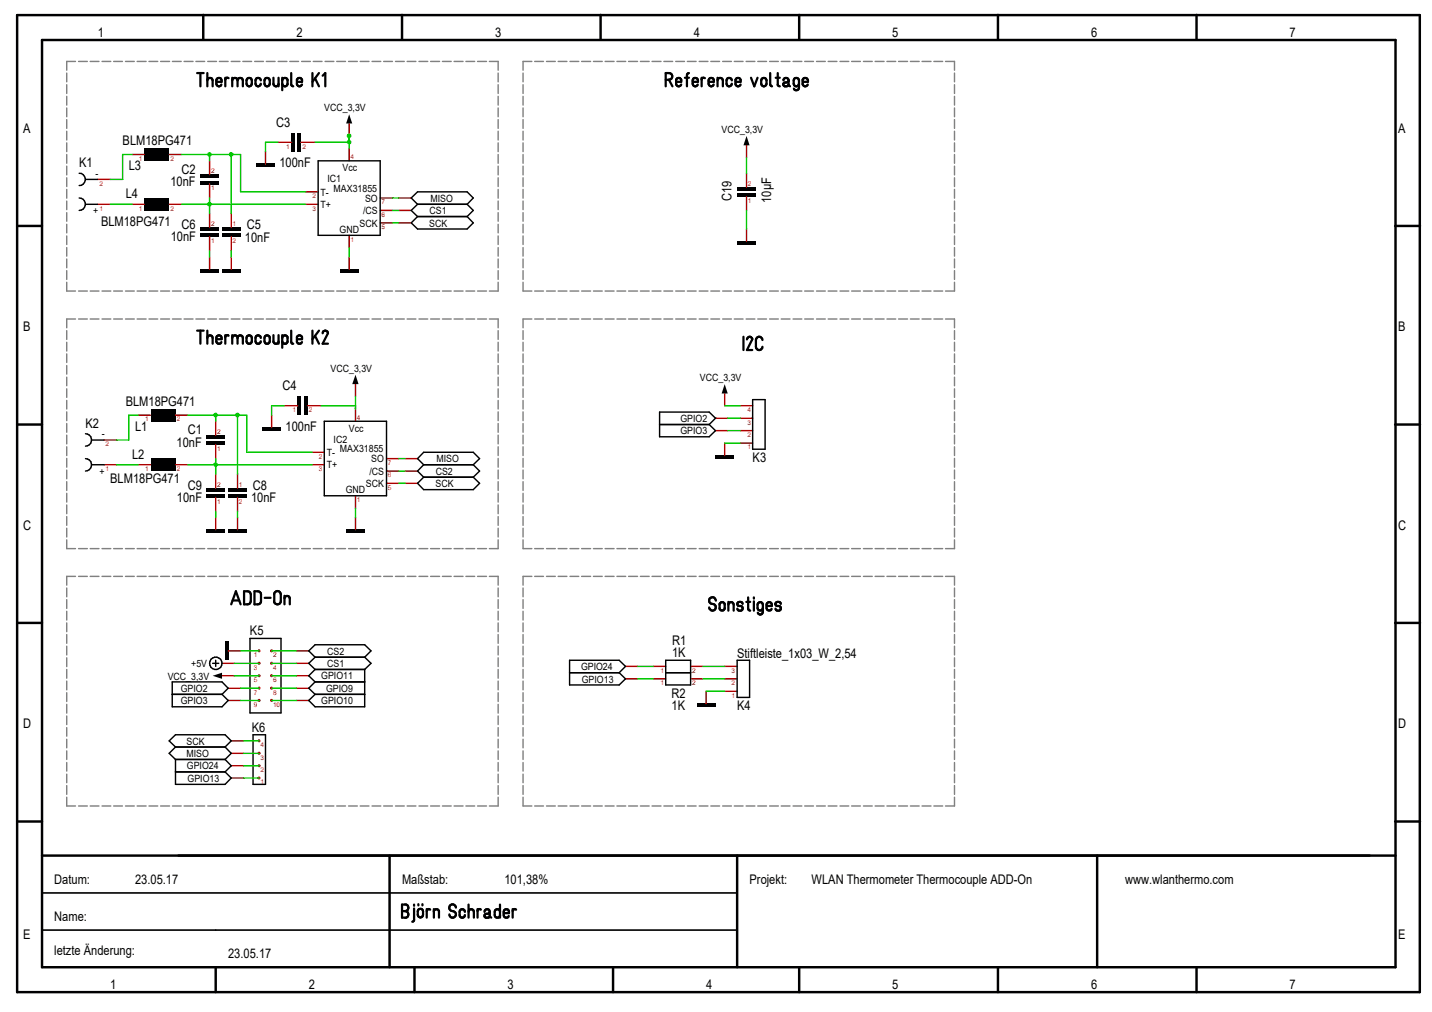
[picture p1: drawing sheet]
<svg xmlns="http://www.w3.org/2000/svg" width="297mm" height="210mm" viewBox="0 0 297 210" stroke-linecap="round" stroke-linejoin="round" font-family="sans-serif">
<g fill="none" stroke="#000001" stroke-width=".47">
<path d="M40.9 15.2h1.3M41.6 15.2v2.7M43 16.7a.55 .55 0 0 1 .6-.5 .55 .55 0 0 1 .5 .5v1.2M43 15.2v2.7M44.9 17h1.1a.58 .58 0 0 0-.4-.8 .58 .58 0 0 0-.7 .5v.7a.54 .54 0 0 0 .4 .5 .54 .54 0 0 0 .6-.4M46.7 16.1v1.8M47.4 16.2l-.4-.1-.3 .3M48.2 16.7a.57 .57 0 0 1 .5-.5 .57 .57 0 0 1 .6 .3v1.4M48.2 16.1v1.8M49.3 16.7a.55 .55 0 0 1 .5-.5 .55 .55 0 0 1 .6 .5v1.2M51.3 16.3l.3-.1 .5 .1 .1 1.1a.55 .55 0 0 1-.5 .5 .55 .55 0 0 1-.6-.5zM54.1 16.7a.55 .55 0 0 0-.6-.5 .55 .55 0 0 0-.5 .5v.7a.55 .55 0 0 0 .5 .5 .55 .55 0 0 0 .6-.5"/>
<path d="M55 16.3l.3-.1 .5 .1 .2 1.1a.55 .55 0 0 1-.6 .5 .55 .55 0 0 1-.5-.5zM56.7 16.1v1.4l.2 .2 .5 .2 .4-.4M57.8 16.1v1.8M58.5 16.7a.57 .57 0 0 1 .5-.5 .57 .57 0 0 1 .6 .3v1a.56 .56 0 0 1-.6 .4 .56 .56 0 0 1-.5-.5M58.5 16.1v2.6M60.4 15.2v2.3l.1 .3 .3 .1M61.6 17h1v-.5l-.2-.3h-.6l-.2 .3v1l.4 .4 .4-.1 .2-.3M64.8 15.2v2.7M65.4 16.3l.8 1.6M66.2 15.2l-1.4 1.8M66.9 15.7l.6-.5v2.7M138.1 16.6h.7l.7 1.3"/>
<path d="M138.8 16.5a.68 .68 0 0 0 .7-.7 .68 .68 0 0 0-.7-.6h-.7v2.7M140.2 17h1.1v-.5l-.2-.3h-.6l-.3 .3v1l.5 .4 .4-.1 .2-.3M142.1 16.1h.8M142.9 15.2l-.3 .1-.1 .3v2.3M143.7 17h1.1a.58 .58 0 0 0-.4-.8 .58 .58 0 0 0-.7 .5v.7a.54 .54 0 0 0 .4 .5 .54 .54 0 0 0 .6-.4M145.5 16.1v1.8M146.2 16.2l-.4-.1-.3 .3M147 17h1.1a.58 .58 0 0 0-.4-.8 .58 .58 0 0 0-.7 .5v.7a.54 .54 0 0 0 .4 .5 .54 .54 0 0 0 .6-.4M148.8 16.7a.55 .55 0 0 1 .6-.5 .55 .55 0 0 1 .5 .5v1.2M148.8 16.1v1.8M151.8 16.7a.55 .55 0 0 0-.5-.5 .55 .55 0 0 0-.6 .5v.7a.55 .55 0 0 0 .6 .5 .55 .55 0 0 0 .5-.5M152.6 17h1v-.5l-.2-.3h-.6l-.2 .3v1l.4 .4 .4-.1 .2-.3"/>
<path d="M155.8 16.1l.7 1.8 .6-1.8M158 16.3l.4-.1 .5 .1 .1 1.1a.55 .55 0 0 1-.5 .5 .55 .55 0 0 1-.6-.5zM159.8 15.2v2.3l.3 .4M160.9 16.1h.9M161.3 15.2v2.5l.5 .2M162.5 16.7a.55 .55 0 0 1 .5-.5 .55 .55 0 0 1 .6 .3v1.2M163.6 16.8l-.5 .3a.49 .49 0 0 0-.6 .5l.3 .3h.5l.3-.2M163.6 17.7l.3 .2M165.7 17.4a.55 .55 0 0 1-.5 .5 .55 .55 0 0 1-.6-.5v-.7a.55 .55 0 0 1 .6-.5 .55 .55 0 0 1 .5 .5v1.5a.55 .55 0 0 1-.4 .5 .55 .55 0 0 1-.6-.3M166.5 17h1.1a.6 .6 0 0 0-.3-.8 .6 .6 0 0 0-.8 .3v1l.2 .3 .4 .1 .5-.4M40.9 68.6h1.3M41.6 68.6v2.7"/>
<path d="M43 68.6v2.7M43 70.1l.1-.4 .4-.1 .5 .1 .1 1.6M44.9 70.4h1.1l-.2-.7-.3-.1-.5 .1-.1 1.1a.55 .55 0 0 0 .4 .5 .55 .55 0 0 0 .6-.3M46.7 69.5v1.8M47.4 69.6h-.4l-.3 .2M48.2 70.1l.1-.4 .3-.1 .5 .1 .2 .2v1.4M48.2 69.5v1.8M49.3 70.1l.1-.4 .3-.1 .5 .1 .2 1.6M51.3 69.7l.3-.1 .5 .1 .1 1.1a.55 .55 0 0 1-.5 .5 .55 .55 0 0 1-.6-.5zM54.1 70.1l-.1-.4-.4-.1h-.3l-.3 .3v.9a.55 .55 0 0 0 .5 .5 .55 .55 0 0 0 .6-.5M55 69.7l.3-.1 .5 .1 .2 1.1a.55 .55 0 0 1-.6 .5 .55 .55 0 0 1-.5-.5zM56.7 69.5v1.5l.4 .3 .4-.1 .3-.2"/>
<path d="M57.8 69.5v1.8M58.5 70.1l.2-.4 .3-.1 .5 .1 .1 .2v1.1a.57 .57 0 0 1-.6 .3 .57 .57 0 0 1-.5-.5M58.5 69.5v2.6M60.4 68.6v2.3l.1 .3 .3 .1M61.6 70.4h1v-.5l-.2-.3h-.4l-.4 .3v1.1l.4 .3 .4-.1 .2-.2M64.8 68.6v2.7M65.4 69.7l.8 1.6M66.2 68.6l-1.4 1.8M66.9 69.1l.2-.4 .3-.1 .5 .1 .1 .4-1.1 2.2h1.1M154.2 69.8v2.8M154.9 70.4a.55 .55 0 0 1 .6-.6 .55 .55 0 0 1 .5 .6l-1.1 2.2h1.1M158.2 70.5a.68 .68 0 0 0-.7-.7 .68 .68 0 0 0-.7 .7v1.4a.68 .68 0 0 0 .7 .7 .68 .68 0 0 0 .7-.7"/>
<path d="M48 125.3l.9-2.7 1 2.7M48.3 124.5h1.3M50.6 122.6h.7a.65 .65 0 0 1 .7 .7v1.4a.66 .66 0 0 1-.7 .6h-.7zM52.8 122.6h.7a.65 .65 0 0 1 .6 .7v1.4a.65 .65 0 0 1-.6 .6h-.7zM54.9 124h1.2M56.9 123.3a.7 .7 0 0 1 .6-.7 .7 .7 0 0 1 .7 .7v1.4a.7 .7 0 0 1-.7 .7 .7 .7 0 0 1-.6-.7M56.9 123.3v1.4M59 123.6v1.7M59 124.1a.55 .55 0 0 1 .6-.5 .55 .55 0 0 1 .5 .5v1.2M148.5 124.6a.7 .7 0 0 0-1.1-.6 .7 .7 0 0 0 .1 1.2l.5 .1a.69 .69 0 0 1 .4 .9 .69 .69 0 0 1-.9 .4l-.4-.6M149.5 125l.4-.1 .4 .3v1.1l-.2 .3h-.6l-.2-.3v-1.1zM151.1 125.4a.55 .55 0 0 1 .5-.5 .55 .55 0 0 1 .6 .5v1.3"/>
<path d="M151.1 124.8v1.9M154 125.3a.52 .52 0 0 0-.7-.5 .52 .52 0 0 0-.1 .9h.4a.54 .54 0 0 1 .4 .6 .54 .54 0 0 1-.5 .5 .54 .54 0 0 1-.6-.6M154.8 124.8h.8M155.2 123.9v2.3l.1 .3 .3 .2M156.4 123.9v.3M156.4 124.7v2M158.2 126.1a.55 .55 0 0 1-.5 .5 .55 .55 0 0 1-.6-.5v-.7a.55 .55 0 0 1 .6-.5 .55 .55 0 0 1 .5 .5v1.5a.54 .54 0 0 1-.4 .6 .54 .54 0 0 1-.6-.4M159 125.7h1.1a.58 .58 0 0 0-.4-.8 .58 .58 0 0 0-.7 .5v.7a.55 .55 0 0 0 .5 .5 .55 .55 0 0 0 .6-.3M162 125.3a.53 .53 0 0 0-.7-.5 .53 .53 0 0 0-.3 .8l.5 .1a.49 .49 0 0 1 .5 .5 .49 .49 0 0 1-.5 .5l-.4-.1-.2-.4M83.4 189h.6M84 187.6a.7 .7 0 0 1 .7 .7 .7 .7 0 0 1-.7 .7M84 189a.7 .7 0 0 1 .7 .7 .7 .7 0 0 1-.7 .7"/>
<path d="M84 187.6h-.6v2.7h.6M85.9 188.4v2.5l-.4 .3M85.9 187.6v.3M86.8 188.7l.3-.2 .5 .2 .2 1a.55 .55 0 0 1-.6 .6 .55 .55 0 0 1-.5-.6zM86.8 187.5v.3M87.6 187.5v.3M88.5 188.6v1.7M89.2 188.7l-.3-.1-.4 .4M90 188.6v1.7M90 188.9l.4-.3 .5 .2 .2 .1v1.4M94.6 188.3a.72 .72 0 0 0-.9-.7 .72 .72 0 0 0-.5 .9 .72 .72 0 0 0 .9 .5 .67 .67 0 0 1 .2 1.2 .67 .67 0 0 1-1.1-.5M96.4 189.1a.55 .55 0 0 0-.5-.5 .55 .55 0 0 0-.6 .5v.7a.55 .55 0 0 0 .6 .5 .55 .55 0 0 0 .5-.5"/>
<path d="M97.2 189.1a.55 .55 0 0 1 .5-.5 .55 .55 0 0 1 .6 .5v1.2M97.2 187.6v2.7M99.1 188.6v1.7M99.7 188.7l-.3-.1-.3 .2M100.5 189.1a.55 .55 0 0 1 .5-.5 .55 .55 0 0 1 .6 .5M101.6 189.9l-.3 .4h-.4M101.6 189.1l-.3 .4a.54 .54 0 0 0-.6 .1 .54 .54 0 0 0-.1 .6l.3 .2M101.6 189.1v1l.3 .2M103.7 188.9a.57 .57 0 0 0-.6-.3 .57 .57 0 0 0-.5 .5v.7a.57 .57 0 0 0 .5 .5 .57 .57 0 0 0 .6-.3M103.7 187.6v2.7M104.5 189.4h1.1a.58 .58 0 0 0-.4-.8 .58 .58 0 0 0-.7 .5v.7a.55 .55 0 0 0 .4 .5 .55 .55 0 0 0 .6-.3M106.3 188.6v1.7"/>
<path d="M107.1 188.7l-.4-.1-.4 .4"/>
</g>
<g fill="none" stroke="#808080" stroke-width=".3">
<path d="M13.8 15.2v1.8M13.8 17.6v1.8M13.8 20v1.8M15.7 12.7h-1.9v1.9M16.3 12.7h1.8M18.7 12.7h1.8M21.2 12.7h1.8M23.6 12.7h1.8M26 12.7h1.9M28.4 12.7h1.9M30.9 12.7h1.8M33.3 12.7h1.9"/>
<path d="M35.8 12.7h1.8M38.2 12.7h1.8M40.6 12.7h1.9M43.1 12.7h1.8M45.5 12.7h1.8M48 12.7h1.8M50.4 12.7h1.8M52.8 12.7h1.8M55.2 12.7h1.9M57.7 12.7h1.8M60.1 12.7h1.8M62.6 12.7h1.8"/>
<path d="M65 12.7h1.8M67.4 12.7h1.9M69.8 12.7h1.9M72.3 12.7h1.8M74.7 12.7h1.8M77.2 12.7h1.8M79.6 12.7h1.8M82 12.7h1.9M84.5 12.7h1.8M86.9 12.7h1.8M89.3 12.7h1.9M91.8 12.7h1.8"/>
<path d="M94.2 12.7h1.9M96.6 12.7h1.9M99.1 12.7h1.8M101.5 12.7h1.8v1.9M103.3 15.2v1.8M103.3 17.6v1.8M103.3 20v1.8M108.5 15.2v1.8M108.5 17.6v1.8M108.5 20v1.8M110.3 12.7h-1.8v1.9M110.9 12.7h1.8"/>
<path d="M113.4 12.7h1.8M115.8 12.7h1.8M118.2 12.7h1.9M120.6 12.7h1.9M123.1 12.7h1.8M125.5 12.7h1.9M128 12.7h1.8M130.4 12.7h1.8M132.8 12.7h1.9M135.3 12.7h1.8M137.7 12.7h1.8M140.2 12.7h1.8"/>
<path d="M142.6 12.7h1.8M145 12.7h1.9M147.4 12.7h1.9M149.9 12.7h1.8M152.3 12.7h1.8M154.8 12.7h1.8M157.2 12.7h1.8M159.6 12.7h1.9M162 12.7h1.9M164.5 12.7h1.8M166.9 12.7h1.8M169.4 12.7h1.8"/>
<path d="M171.8 12.7h1.8M174.2 12.7h1.9M176.7 12.7h1.8M179.1 12.7h1.8M181.5 12.7h1.9M184 12.7h1.8M186.4 12.7h1.9M188.8 12.7h1.9M191.3 12.7h1.8M193.7 12.7h1.8M196.1 12.7h1.9v1.9M198 15.2v1.8"/>
<path d="M198 17.6v1.8M198 20v1.8M13.8 22.4v1.8M13.8 24.8v1.8M13.8 27.2v1.8M13.8 29.6v1.9M13.8 32v1.9M13.8 34.5v1.8M13.8 36.9v1.8M13.8 39.3v1.8M103.3 22.4v1.8M103.3 24.8v1.8"/>
<path d="M103.3 27.2v1.8M103.3 29.6v1.9M103.3 32v1.9M103.3 34.5v1.8M103.3 36.9v1.8M103.3 39.3v1.8M108.5 22.4v1.8M108.5 24.8v1.8M108.5 27.2v1.8M108.5 29.6v1.9M108.5 32v1.9M108.5 34.5v1.8"/>
<path d="M108.5 36.9v1.8M108.5 39.3v1.8M198 22.4v1.8M198 24.8v1.8M198 27.2v1.8M198 29.6v1.9M198 32v1.9M198 34.5v1.8M198 36.9v1.8M198 39.3v1.8M13.8 58.5v1.9h1.9M13.8 41.7v1.8"/>
<path d="M13.8 44.1v1.8M13.8 46.5v1.8M13.8 48.9v1.8M13.8 51.4v1.7M13.8 53.7v1.8M13.8 56.1v1.9M103.3 58.5v1.9h-1.8M103.3 41.7v1.8M103.3 44.1v1.8M103.3 46.5v1.8M103.3 48.9v1.8M103.3 51.4v1.7"/>
<path d="M103.3 53.7v1.8M103.3 56.1v1.9M108.5 41.7v1.8M108.5 44.1v1.8M108.5 46.5v1.8M108.5 48.9v1.8M108.5 51.4v1.7M108.5 53.7v1.8M108.5 56.1v1.9M108.5 58.5v1.9h1.8M198 41.7v1.8M198 44.1v1.8"/>
<path d="M198 46.5v1.8M198 48.9v1.8M198 51.4v1.7M198 53.7v1.8M198 56.1v1.9M198 58.5v1.9h-1.9M13.8 68.6v1.8M13.8 71v1.8M13.8 73.4v1.8M13.8 75.8v1.8M13.8 78.2v1.8M15.7 66.2h-1.9v1.8"/>
<path d="M16.3 66.2h1.8M16.3 60.4h1.8M18.7 66.2h1.8M18.7 60.4h1.8M21.2 66.2h1.8M21.2 60.4h1.8M23.6 66.2h1.8M23.6 60.4h1.8M26 66.2h1.9M26 60.4h1.9M28.4 66.2h1.9M28.4 60.4h1.9"/>
<path d="M30.9 66.2h1.8M30.9 60.4h1.8M33.3 66.2h1.9M33.3 60.4h1.9M35.8 66.2h1.8M35.8 60.4h1.8M38.2 66.2h1.8M38.2 60.4h1.8M40.6 66.2h1.9M40.6 60.4h1.9M43.1 66.2h1.8M43.1 60.4h1.8"/>
<path d="M45.5 66.2h1.8M45.5 60.4h1.8M48 66.2h1.8M48 60.4h1.8M50.4 66.2h1.8M50.4 60.4h1.8M52.8 66.2h1.8M52.8 60.4h1.8M55.2 66.2h1.9M55.2 60.4h1.9M57.7 66.2h1.8M57.7 60.4h1.8"/>
<path d="M60.1 66.2h1.8M60.1 60.4h1.8M62.6 66.2h1.8M62.6 60.4h1.8M65 66.2h1.8M65 60.4h1.8M67.4 66.2h1.9M67.4 60.4h1.9M69.8 66.2h1.9M69.8 60.4h1.9M72.3 66.2h1.8M72.3 60.4h1.8"/>
<path d="M74.7 66.2h1.8M74.7 60.4h1.8M77.2 66.2h1.8M77.2 60.4h1.8M79.6 66.2h1.8M79.6 60.4h1.8M82 66.2h1.9M82 60.4h1.9M84.5 66.2h1.8M84.5 60.4h1.8M86.9 66.2h1.8M86.9 60.4h1.8"/>
<path d="M89.3 66.2h1.9M89.3 60.4h1.9M91.8 66.2h1.8M91.8 60.4h1.8M94.2 66.2h1.9M94.2 60.4h1.9M96.6 66.2h1.9M96.6 60.4h1.9M99.1 66.2h1.8M99.1 60.4h1.8M101.5 66.2h1.8v1.8M103.3 68.6v1.8"/>
<path d="M103.3 71v1.8M103.3 73.4v1.8M103.3 75.8v1.8M103.3 78.2v1.8M108.5 68.6v1.8M108.5 71v1.8M108.5 73.4v1.8M108.5 75.8v1.8M108.5 78.2v1.8M110.3 66.2h-1.8v1.8M110.9 66.2h1.8M110.9 60.4h1.8"/>
<path d="M113.4 66.2h1.8M113.4 60.4h1.8M115.8 66.2h1.8M115.8 60.4h1.8M118.2 66.2h1.9M118.2 60.4h1.9M120.6 66.2h1.9M120.6 60.4h1.9M123.1 66.2h1.8M123.1 60.4h1.8M125.5 66.2h1.9M125.5 60.4h1.9"/>
<path d="M128 66.2h1.8M128 60.4h1.8M130.4 66.2h1.8M130.4 60.4h1.8M132.8 66.2h1.9M132.8 60.4h1.9M135.3 66.2h1.8M135.3 60.4h1.8M137.7 66.2h1.8M137.7 60.4h1.8M140.2 66.2h1.8M140.2 60.4h1.8"/>
<path d="M142.6 66.2h1.8M142.6 60.4h1.8M145 66.2h1.9M145 60.4h1.9M147.4 66.2h1.9M147.4 60.4h1.9M149.9 66.2h1.8M149.9 60.4h1.8M152.3 66.2h1.8M152.3 60.4h1.8M154.8 66.2h1.8M154.8 60.4h1.8"/>
<path d="M157.2 66.2h1.8M157.2 60.4h1.8M159.6 66.2h1.9M159.6 60.4h1.9M162 66.2h1.9M162 60.4h1.9M164.5 66.2h1.8M164.5 60.4h1.8M166.9 66.2h1.8M166.9 60.4h1.8M169.4 66.2h1.8M169.4 60.4h1.8"/>
<path d="M171.8 66.2h1.8M171.8 60.4h1.8M174.2 66.2h1.9M174.2 60.4h1.9M176.7 66.2h1.8M176.7 60.4h1.8M179.1 66.2h1.8M179.1 60.4h1.8M181.5 66.2h1.9M181.5 60.4h1.9M184 66.2h1.8M184 60.4h1.8"/>
<path d="M186.4 66.2h1.9M186.4 60.4h1.9M188.8 66.2h1.9M188.8 60.4h1.9M191.3 66.2h1.8M191.3 60.4h1.8M193.7 66.2h1.8M193.7 60.4h1.8M196.1 66.2h1.9v1.8M198 68.6v1.8M198 71v1.8M198 73.4v1.8"/>
<path d="M198 75.8v1.8M198 78.2v1.8M13.8 80.6v1.8M13.8 83.1v1.7M13.8 85.4v1.8M13.8 87.8v1.9M13.8 90.3v1.8M13.8 92.7v1.8M13.8 95.1v1.8M13.8 97.5v1.8M13.8 99.9v1.8M103.3 80.6v1.8"/>
<path d="M103.3 83.1v1.7M103.3 85.4v1.8M103.3 87.8v1.9M103.3 90.3v1.8M103.3 92.7v1.8M103.3 95.1v1.8M103.3 97.5v1.8M103.3 99.9v1.8M108.5 80.6v1.8M108.5 83.1v1.7M108.5 85.4v1.8M108.5 87.8v1.9"/>
<path d="M108.5 90.3v1.8M108.5 92.7v1.8M108.5 95.1v1.8M108.5 97.5v1.8M108.5 99.9v1.8M198 80.6v1.8M198 83.1v1.7M198 85.4v1.8M198 87.8v1.9M198 90.3v1.8M198 92.7v1.8M198 95.1v1.8"/>
<path d="M198 97.5v1.8M198 99.9v1.8M13.8 112v1.8h1.9M13.8 102.3v1.8M13.8 104.7v1.9M13.8 107.1v1.9M13.8 109.6v1.8M15.7 119.5h-1.9v1.9M16.3 119.5h1.8M16.3 113.8h1.8M18.7 119.5h1.8M18.7 113.8h1.8"/>
<path d="M21.2 119.5h1.8M21.2 113.8h1.8M23.6 119.5h1.8M23.6 113.8h1.8M26 119.5h1.9M26 113.8h1.9M28.4 119.5h1.9M28.4 113.8h1.9M30.9 119.5h1.8M30.9 113.8h1.8M33.3 119.5h1.9M33.3 113.8h1.9"/>
<path d="M35.8 119.5h1.8M35.8 113.8h1.8M38.2 119.5h1.8M38.2 113.8h1.8M40.6 119.5h1.9M40.6 113.8h1.9M43.1 119.5h1.8M43.1 113.8h1.8M45.5 119.5h1.8M45.5 113.8h1.8M48 119.5h1.8M48 113.8h1.8"/>
<path d="M50.4 119.5h1.8M50.4 113.8h1.8M52.8 119.5h1.8M52.8 113.8h1.8M55.2 119.5h1.9M55.2 113.8h1.9M57.7 119.5h1.8M57.7 113.8h1.8M60.1 119.5h1.8M60.1 113.8h1.8M62.6 119.5h1.8M62.6 113.8h1.8"/>
<path d="M65 119.5h1.8M65 113.8h1.8M67.4 119.5h1.9M67.4 113.8h1.9M69.8 119.5h1.9M69.8 113.8h1.9M72.3 119.5h1.8M72.3 113.8h1.8M74.7 119.5h1.8M74.7 113.8h1.8M77.2 119.5h1.8M77.2 113.8h1.8"/>
<path d="M79.6 119.5h1.8M79.6 113.8h1.8M82 119.5h1.9M82 113.8h1.9M84.5 119.5h1.8M84.5 113.8h1.8M86.9 119.5h1.8M86.9 113.8h1.8M89.3 119.5h1.9M89.3 113.8h1.9M91.8 119.5h1.8M91.8 113.8h1.8"/>
<path d="M94.2 119.5h1.9M94.2 113.8h1.9M96.6 119.5h1.9M96.6 113.8h1.9M99.1 119.5h1.8M99.1 113.8h1.8M101.5 119.5h1.8v1.9M103.3 112v1.8h-1.8M103.3 102.3v1.8M103.3 104.7v1.9M103.3 107.1v1.9M103.3 109.6v1.8"/>
<path d="M108.5 102.3v1.8M108.5 104.7v1.9M108.5 107.1v1.9M108.5 109.6v1.8M108.5 112v1.8h1.8M110.3 119.5h-1.8v1.9M110.9 119.5h1.8M110.9 113.8h1.8M113.4 119.5h1.8M113.4 113.8h1.8M115.8 119.5h1.8M115.8 113.8h1.8"/>
<path d="M118.2 119.5h1.9M118.2 113.8h1.9M120.6 119.5h1.9M120.6 113.8h1.9M123.1 119.5h1.8M123.1 113.8h1.8M125.5 119.5h1.9M125.5 113.8h1.9M128 119.5h1.8M128 113.8h1.8M130.4 119.5h1.8M130.4 113.8h1.8"/>
<path d="M132.8 119.5h1.9M132.8 113.8h1.9M135.3 119.5h1.8M135.3 113.8h1.8M137.7 119.5h1.8M137.7 113.8h1.8M140.2 119.5h1.8M140.2 113.8h1.8M142.6 119.5h1.8M142.6 113.8h1.8M145 119.5h1.9M145 113.8h1.9"/>
<path d="M147.4 119.5h1.9M147.4 113.8h1.9M149.9 119.5h1.8M149.9 113.8h1.8M152.3 119.5h1.8M152.3 113.8h1.8M154.8 119.5h1.8M154.8 113.8h1.8M157.2 119.5h1.8M157.2 113.8h1.8M159.6 119.5h1.9M159.6 113.8h1.9"/>
<path d="M162 119.5h1.9M162 113.8h1.9M164.5 119.5h1.8M164.5 113.8h1.8M166.9 119.5h1.8M166.9 113.8h1.8M169.4 119.5h1.8M169.4 113.8h1.8M171.8 119.5h1.8M171.8 113.8h1.8M174.2 119.5h1.9M174.2 113.8h1.9"/>
<path d="M176.7 119.5h1.8M176.7 113.8h1.8M179.1 119.5h1.8M179.1 113.8h1.8M181.5 119.5h1.9M181.5 113.8h1.9M184 119.5h1.8M184 113.8h1.8M186.4 119.5h1.9M186.4 113.8h1.9M188.8 119.5h1.9M188.8 113.8h1.9"/>
<path d="M191.3 119.5h1.8M191.3 113.8h1.8M193.7 119.5h1.8M193.7 113.8h1.8M196.1 119.5h1.9v1.9M198 102.3v1.8M198 104.7v1.9M198 107.1v1.9M198 109.6v1.8M198 112v1.8h-1.9M13.8 122v1.8M13.8 124.4v1.8"/>
<path d="M13.8 126.8v1.8M13.8 129.2v1.8M13.8 131.6v1.8M13.8 134v1.8M13.8 136.4v1.9M13.8 138.9v1.8M103.3 122v1.8M103.3 124.4v1.8M103.3 126.8v1.8M103.3 129.2v1.8M103.3 131.6v1.8M103.3 134v1.8"/>
<path d="M103.3 136.4v1.9M103.3 138.9v1.8M108.5 122v1.8M108.5 124.4v1.8M108.5 126.8v1.8M108.5 129.2v1.8M108.5 131.6v1.8M108.5 134v1.8M108.5 136.4v1.9M108.5 138.9v1.8M198 122v1.8M198 124.4v1.8"/>
<path d="M198 126.8v1.8M198 129.2v1.8M198 131.6v1.8M198 134v1.8M198 136.4v1.9M198 138.9v1.8M13.8 141.3v1.8M13.8 143.7v1.8M13.8 146.1v1.8M13.8 148.5v1.8M13.8 150.9v1.8M13.8 153.3v1.8"/>
<path d="M13.8 155.7v1.8M13.8 158.2v1.7M103.3 141.3v1.8M103.3 143.7v1.8M103.3 146.1v1.8M103.3 148.5v1.8M103.3 150.9v1.8M103.3 153.3v1.8M103.3 155.7v1.8M103.3 158.2v1.7M108.5 141.3v1.8M108.5 143.7v1.8"/>
<path d="M108.5 146.1v1.8M108.5 148.5v1.8M108.5 150.9v1.8M108.5 153.3v1.8M108.5 155.7v1.8M108.5 158.2v1.7M198 141.3v1.8M198 143.7v1.8M198 146.1v1.8M198 148.5v1.8M198 150.9v1.8M198 153.3v1.8"/>
<path d="M198 155.7v1.8M198 158.2v1.7M13.8 165.4v1.8h1.9M13.8 160.6v1.7M13.8 162.9v1.9M16.3 167.2h1.8M18.7 167.2h1.8M21.2 167.2h1.8M23.6 167.2h1.8M26 167.2h1.9M28.4 167.2h1.9M30.9 167.2h1.8"/>
<path d="M33.3 167.2h1.9M35.8 167.2h1.8M38.2 167.2h1.8M40.6 167.2h1.9M43.1 167.2h1.8M45.5 167.2h1.8M48 167.2h1.8M50.4 167.2h1.8M52.8 167.2h1.8M55.2 167.2h1.9M57.7 167.2h1.8M60.1 167.2h1.8"/>
<path d="M62.6 167.2h1.8M65 167.2h1.8M67.4 167.2h1.9M69.8 167.2h1.9M72.3 167.2h1.8M74.7 167.2h1.8M77.2 167.2h1.8M79.6 167.2h1.8M82 167.2h1.9M84.5 167.2h1.8M86.9 167.2h1.8M89.3 167.2h1.9"/>
<path d="M91.8 167.2h1.8M94.2 167.2h1.9M96.6 167.2h1.9M99.1 167.2h1.8M103.3 165.4v1.8h-1.8M103.3 160.6v1.7M103.3 162.9v1.9M108.5 165.4v1.8h1.8M108.5 160.6v1.7M108.5 162.9v1.9M110.9 167.2h1.8M113.4 167.2h1.8"/>
<path d="M115.8 167.2h1.8M118.2 167.2h1.9M120.6 167.2h1.9M123.1 167.2h1.8M125.5 167.2h1.9M128 167.2h1.8M130.4 167.2h1.8M132.8 167.2h1.9M135.3 167.2h1.8M137.7 167.2h1.8M140.2 167.2h1.8M142.6 167.2h1.8"/>
<path d="M145 167.2h1.9M147.4 167.2h1.9M149.9 167.2h1.8M152.3 167.2h1.8M154.8 167.2h1.8M157.2 167.2h1.8M159.6 167.2h1.9M162 167.2h1.9M164.5 167.2h1.8M166.9 167.2h1.8M169.4 167.2h1.8M171.8 167.2h1.8"/>
<path d="M174.2 167.2h1.9M176.7 167.2h1.8M179.1 167.2h1.8M181.5 167.2h1.9M184 167.2h1.8M186.4 167.2h1.9M188.8 167.2h1.9M191.3 167.2h1.8M193.7 167.2h1.8M198 165.4v1.8h-1.9M198 160.6v1.7M198 162.9v1.9"/>
</g>
<path d="M47.3 109.9h3.9v.7h-3.9z" fill-rule="evenodd" fill="#000001"/>
<path d="M49.3 107.4v2.5" fill="none" stroke="#c80000" stroke-width=".3"/>
<path d="M42.8 109.9h3.9v.7h-3.9z" fill-rule="evenodd" fill="#000001"/>
<path d="M44.7 107.4v2.5" fill="none" stroke="#c80000" stroke-width=".3"/>
<g fill="#000001">
<path d="M47.3 102.5h3.9v.7h-3.9z" fill-rule="evenodd"/>
<path d="M47.3 101.2h3.9v.7h-3.9z" fill-rule="evenodd"/>
</g>
<path d="M49.3 98.3v2.9M49.3 103.2v2.8" fill="none" stroke="#c80000" stroke-width=".3"/>
<g fill="#000001">
<path d="M42.8 101.2h3.9v.7h-3.9z" fill-rule="evenodd"/>
<path d="M42.8 102.5h3.9v.7h-3.9z" fill-rule="evenodd"/>
</g>
<path d="M44.7 98.3v2.9M44.7 103.2v2.8" fill="none" stroke="#c80000" stroke-width=".3"/>
<path d="M31.2 95.1h5.2v2.6h-5.2z" fill-rule="evenodd" fill="#000001"/>
<path d="M28.7 96.4h2.5M36.4 96.4h2.5" fill="none" stroke="#c80000" stroke-width=".3"/>
<path d="M31.2 84.8h5.2v2.6h-5.2z" fill-rule="evenodd" fill="#000001"/>
<path d="M28.7 86.1h2.5M36.4 86.1h2.5" fill="none" stroke="#c80000" stroke-width=".3"/>
<g fill="#000001">
<path d="M42.8 90.3h3.9v.6h-3.9z" fill-rule="evenodd"/>
<path d="M42.8 91.6h3.9v.6h-3.9z" fill-rule="evenodd"/>
</g>
<path d="M44.7 87.4v2.9M44.7 92.2v2.9" fill="none" stroke="#c80000" stroke-width=".3"/>
<path d="M46.1 55.9h3.8v.6h-3.8z" fill-rule="evenodd" fill="#000001"/>
<path d="M48 53.3v2.6" fill="none" stroke="#c80000" stroke-width=".3"/>
<path d="M41.5 55.9h3.9v.6h-3.9z" fill-rule="evenodd" fill="#000001"/>
<path d="M43.5 53.3v2.6" fill="none" stroke="#c80000" stroke-width=".3"/>
<g fill="#000001">
<path d="M46.1 48.5h3.8v.6h-3.8z" fill-rule="evenodd"/>
<path d="M46.1 47.2h3.8v.6h-3.8z" fill-rule="evenodd"/>
</g>
<path d="M48 44.3v2.9M48 49.1v2.9" fill="none" stroke="#c80000" stroke-width=".3"/>
<g fill="#000001">
<path d="M41.5 47.2h3.9v.6h-3.9z" fill-rule="evenodd"/>
<path d="M41.5 48.5h3.9v.6h-3.9z" fill-rule="evenodd"/>
</g>
<path d="M43.5 44.3v2.9M43.5 49.1v2.9" fill="none" stroke="#c80000" stroke-width=".3"/>
<path d="M29.9 41.1h5.2v2.5h-5.2z" fill-rule="evenodd" fill="#000001"/>
<path d="M27.4 42.4h2.5M35.1 42.4h2.6" fill="none" stroke="#c80000" stroke-width=".3"/>
<path d="M29.9 30.8h5.2v2.6h-5.2z" fill-rule="evenodd" fill="#000001"/>
<path d="M27.4 32h2.5M35.1 32h2.6M129.7 138.2h2.6M129.7 140.8h2.6" fill="none" stroke="#c80000" stroke-width=".3"/>
<path d="M118.1 136.9h10.3l1.3 1.3-1.3 1.3 1.3 1.3-1.3 1.3h-10.3zM118.1 139.5h10.3" fill="none" stroke="#000001" stroke-width=".3"/>
<path d="M144.5 146h3.9v.6h-3.9z" fill-rule="evenodd" fill="#000001"/>
<path d="M148.4 86.7h2.6M148.4 89.3h2.6M150.3 81.6v2.6M135.5 138.2h2.6M143.3 138.2h2.5M135.5 140.8h2.6M143.3 140.8h2.5M146.5 143.4v2.6" fill="none" stroke="#c80000" stroke-width=".3"/>
<path d="M136.8 85.5h10.3l1.3 1.2-1.3 1.4 1.3 1.2-1.3 1.3h-10.3zM136.8 88.1h10.3M138.1 139.5h5.2M138.1 136.9h5.2v5.2h-5.2z" fill="none" stroke="#000001" stroke-width=".3"/>
<g fill="#000001">
<path d="M150.3 79.7l.7 1.9h-1.3z"/>
<path d="M148.4 94.5h3.9v.6h-3.9z" fill-rule="evenodd"/>
</g>
<path d="M150.3 91.9v2.6M48 161.4h2.5" fill="none" stroke="#c80000" stroke-width=".3"/>
<path d="M36.4 160.1h10.3l1.3 1.3-1.3 1.3h-10.3z" fill="none" stroke="#000001" stroke-width=".3"/>
<g fill="#c80000">
<circle cx="53.7" cy="153.7" r=".32"/>
<circle cx="53.7" cy="156.2" r=".32"/>
<circle cx="53.7" cy="158.8" r=".32"/>
<circle cx="53.7" cy="161.4" r=".32"/>
</g>
<path d="M156.1 82.9h2.6v10.3h-2.6zM152.9 136.9h2.6v7.8h-2.6zM52.5 152.4h2.6v10.3h-2.6z" fill="none" stroke="#000001" stroke-width=".3"/>
<path d="M153.5 84.2h2.6M153.5 86.7h2.6M153.5 89.3h2.6M153.5 91.9h2.6M150.3 138.2h2.6M46.1 140.2h2.5M150.3 140.8h2.6M150.3 143.4h2.6" fill="none" stroke="#c80000" stroke-width=".3"/>
<path d="M44.1 140.2l2-.7v1.3z" fill="#000001"/>
<path d="M73.7 79.7v2.6" fill="none" stroke="#c80000" stroke-width=".3"/>
<path d="M73.7 77.7l.7 2h-1.3z" fill="#000001"/>
<path d="M72.4 25.6v2.6" fill="none" stroke="#c80000" stroke-width=".3"/>
<path d="M72.4 23.7l.7 1.9h-1.3z" fill="#000001"/>
<path d="M154.9 30.1v2.6" fill="none" stroke="#c80000" stroke-width=".3"/>
<g fill="#000001">
<path d="M154.9 28.2l.6 1.9h-1.3z"/>
<path d="M152.9 50.1h3.9v.6h-3.9z" fill-rule="evenodd"/>
</g>
<path d="M154.9 47.5v2.6" fill="none" stroke="#c80000" stroke-width=".3"/>
<g fill="#000001">
<path d="M152.9 38.8h3.9v.7h-3.9z" fill-rule="evenodd"/>
<path d="M152.9 40.1h3.9v.7h-3.9z" fill-rule="evenodd"/>
</g>
<path d="M154.9 35.9v2.9M82.7 46.2h2.6M82.7 41.1h2.6M82.7 43.6h2.6M154.9 40.8v2.8M84 95.1h2.6M84 97.7h2.6M84 100.2h2.6M61.5 137.6h2.5M61.5 135h2.5M48 153.7h2.5M48 156.3h2.5" fill="none" stroke="#c80000" stroke-width=".3"/>
<g fill="none" stroke="#000001" stroke-width=".3">
<path d="M86.6 44.9l-1.3 1.3 1.3 1.3h10.3l1.3-1.3-1.3-1.3M86.6 44.9h10.3M86.6 42.4l-1.3-1.3 1.3-1.3h10.3l1.3 1.3-1.3 1.3M86.6 42.4h10.3M86.6 42.4l-1.3 1.2 1.3 1.3M96.9 42.4l1.3 1.2-1.3 1.3M87.9 99l-1.3 1.2 1.3 1.4h10.3l1.3-1.4-1.3-1.2M87.9 99h10.3M87.9 96.4l-1.3-1.3 1.3-1.3h10.3l1.3 1.3-1.3 1.3M87.9 96.4h10.3M87.9 96.4l-1.3 1.3 1.3 1.3M98.2 96.4l1.3 1.3-1.3 1.3"/>
<path d="M65.4 136.3l-1.4 1.3 1.4 1.3h10.2l1.4-1.3-1.4-1.3M65.4 136.3h10.2M65.4 136.3l-1.4-1.3 1.4-1.3h10.2l1.4 1.3-1.4 1.3M36.4 154.9l-1.3-1.2 1.3-1.3h10.3l1.3 1.3-1.3 1.2M36.4 154.9h10.3M36.4 154.9l-1.3 1.4 1.3 1.2h10.3l1.3-1.2-1.3-1.4"/>
</g>
<g fill="none" stroke="#000001" stroke-width=".51">
<path d="M3.6 3.1h290.9v202.7h-290.9zM8.7 8.3h280.8v192.3h-280.8zM42.2 3.1v5.2M83.4 3.1v5.2M124.6 3.1v5.2M165.8 3.1v5.2M207 3.1v5.2M248.2 3.1v5.2M3.6 46.9h5.1M289.4 46.9h5.2M3.6 88.1h5.1M289.4 88.1h5.2"/>
<path d="M3.6 129.2h5.1M289.4 129.2h5.2M3.6 170.4h5.1M8.7 177.5h280.8M80.8 177.5v23.1M152.9 177.5v23.1M227.6 177.5v23.1M289.4 170.4h5.2M44.7 200.6v5.2M86 200.6v5.2M127.2 200.6v5.2M165.8 200.6v5.2"/>
<path d="M207 200.6v5.2M248.2 200.6v5.2"/>
</g>
<path d="M8.7 185.2h144.2M8.7 192.9h144.2" fill="none" stroke="#000001" stroke-width=".34"/>
<g fill="#c80000">
<circle cx="53.7" cy="135" r=".32"/>
<circle cx="56.3" cy="145.3" r=".32"/>
<circle cx="53.7" cy="145.3" r=".32"/>
<circle cx="56.3" cy="142.7" r=".32"/>
<circle cx="53.7" cy="142.7" r=".32"/>
<circle cx="56.3" cy="140.1" r=".32"/>
<circle cx="53.7" cy="140.1" r=".32"/>
<circle cx="56.3" cy="137.6" r=".32"/>
<circle cx="53.7" cy="137.6" r=".32"/>
<circle cx="56.3" cy="135" r=".32"/>
</g>
<g fill="none" stroke="#000001" stroke-width=".3">
<path d="M16.4 35.9a1.27 1.27 0 0 1 1.3 1.3 1.27 1.27 0 0 1-1.3 1.3M17.7 37.2h2.6M16.4 41.1a1.29 1.29 0 0 1 1.3 1.3 1.29 1.29 0 0 1-1.3 1.2M17.7 42.4h2.6M17.7 95.1a1.29 1.29 0 0 1 1.3 1.3 1.29 1.29 0 0 1-1.3 1.3M17.7 90a1.29 1.29 0 0 1 1.3 1.2 1.29 1.29 0 0 1-1.3 1.3M19 96.4h2.6M19 91.3h2.6M44.1 137.6h1.3M44.7 136.9v1.3M51.9 132.4h6.4v15.5h-6.4zM35.7 141.4h10.4l1.2 1.3-1.2 1.3 1.2 1.3-1.2 1.3h-10.4z"/>
<path d="M35.7 144h10.4M36.4 157.5h10.3l1.3 1.3-1.3 1.3h-10.3zM65.4 141.4l-1.4-1.2 1.4-1.3h10.2v7.7h-10.2l-1.4-1.3 1.4-1.3M65.4 141.4h10.2M65.4 141.4l-1.4 1.3 1.4 1.3M65.4 144h10.2"/>
<circle cx="44.7" cy="137.6" r="1.29"/>
</g>
<path d="M20.3 37.2h2.6M20.3 42.4h2.6M21.6 91.3h2.6M21.6 96.4h2.6M46.1 137.6h2.5M47.3 142.7h2.6M47.3 145.3h2.6M48 158.8h2.5M61.5 140.2h2.5M61.5 142.7h2.5M61.5 145.3h2.5" fill="none" stroke="#c80000" stroke-width=".3"/>
<path d="M46.7 133.1h.6v3.8h-.6z" fill-rule="evenodd" fill="#000001"/>
<path d="M47.3 135h2.6" fill="none" stroke="#c80000" stroke-width=".3"/>
<path d="M53.1 34h3.9v.6h-3.9z" fill-rule="evenodd" fill="#000001"/>
<path d="M55.1 31.4v2.6" fill="none" stroke="#c80000" stroke-width=".3"/>
<path d="M54.4 88.7h3.9v.6h-3.9z" fill-rule="evenodd" fill="#000001"/>
<path d="M56.3 86.1v2.6" fill="none" stroke="#c80000" stroke-width=".3"/>
<g fill="#000001">
<path d="M63.1 82.3h.7v3.8h-.7z" fill-rule="evenodd"/>
<path d="M61.8 82.3h.6v3.8h-.6z" fill-rule="evenodd"/>
</g>
<path d="M58.9 84.2h2.9M63.8 84.2h2.8" fill="none" stroke="#c80000" stroke-width=".3"/>
<g fill="#000001">
<path d="M61.8 27.6h.6v3.8h-.6z" fill-rule="evenodd"/>
<path d="M60.5 27.6h.7v3.8h-.7z" fill-rule="evenodd"/>
</g>
<path d="M57.6 29.5h2.9M62.4 29.5h3" fill="none" stroke="#c80000" stroke-width=".3"/>
<g fill="#000001">
<path d="M41.5 36.2h3.9v.7h-3.9z" fill-rule="evenodd"/>
<path d="M41.5 37.5h3.9v.7h-3.9z" fill-rule="evenodd"/>
</g>
<path d="M43.5 33.4v2.8M43.5 38.2v2.9" fill="none" stroke="#c80000" stroke-width=".3"/>
<path d="M71.8 109.9h3.8v.7h-3.8z" fill-rule="evenodd" fill="#000001"/>
<path d="M73.7 107.4v2.5" fill="none" stroke="#c80000" stroke-width=".3"/>
<path d="M70.5 55.9h3.9v.6h-3.9z" fill-rule="evenodd" fill="#000001"/>
<g fill="none" stroke="#c80000" stroke-width=".3">
<path d="M63.4 39.8h2.6M72.4 30.8v2.6M63.4 42.4h2.6M72.4 48.8v2.6M72.4 53.3v2.6M78.9 41.1h2.5M78.9 43.6h2.5M78.9 46.2h2.5M64.7 96.4h2.6M64.7 93.8h2.6M73.7 84.8v2.6M80.2 95.1h2.5"/>
<path d="M80.2 97.7h2.5M73.7 102.8v2.6M80.2 100.2h2.5"/>
</g>
<path d="M66 33.4h12.9v15.4h-12.9zM67.3 87.4h12.9v15.4h-12.9z" fill="none" stroke="#000001" stroke-width=".3"/>
<path d="M27.4 32h-2v5.2h-2.5" fill="none" stroke="#00c800" stroke-width=".3"/>
<circle cx="49.3" cy="86.1" r=".49" fill="#00c800"/>
<path d="M51.2 86.1h-1.9v12.2" fill="none" stroke="#00c800" stroke-width=".3"/>
<circle cx="44.7" cy="86.1" r=".49" fill="#00c800"/>
<path d="M38.9 86.1h10.4M44.7 86.1v1.3M44.7 96.4h20M51.2 86.1v7.7h13.5" fill="none" stroke="#00c800" stroke-width=".3"/>
<circle cx="44.7" cy="96.4" r=".49" fill="#00c800"/>
<path d="M38.9 96.4h5.8M44.7 95.1v3.2" fill="none" stroke="#00c800" stroke-width=".3"/>
<circle cx="47.9" cy="32" r=".49" fill="#00c800"/>
<path d="M49.9 32h-1.9v12.3" fill="none" stroke="#00c800" stroke-width=".3"/>
<circle cx="43.5" cy="32" r=".49" fill="#00c800"/>
<path d="M37.7 32h10.3M43.5 32v1.4M49.9 32v7.8h13.5M43.5 42.4h19.9" fill="none" stroke="#00c800" stroke-width=".3"/>
<circle cx="43.5" cy="42.4" r=".49" fill="#00c800"/>
<g fill="none" stroke="#00c800" stroke-width=".3">
<path d="M22.9 42.4h4.5M37.7 42.4h5.8M43.5 41.1v3.2M81.4 41.1h1.3M81.4 43.6h1.3M81.4 46.2h1.3M24.2 96.4h4.5M28.7 86.1h-2v5.2h-2.5M82.7 95.1h1.3M82.7 97.7h1.3M151 89.3h2.5M151 86.7h2.5"/>
<path d="M82.7 100.2h1.3M48.6 137.6h5.2M56.3 137.6h5.2M56.3 135h5.2M132.3 138.2h3.2M145.8 138.2h4.5M49.9 142.7h3.9M49.9 145.3h3.9M50.5 156.3h3.3M50.5 158.8h3.3M50.5 153.7h3.3M56.3 140.2h5.2"/>
<path d="M56.3 142.7h5.2M56.3 145.3h5.2M132.3 140.8h3.2M145.8 140.8h4.5M50.5 161.4h3.3"/>
</g>
<circle cx="72.4" cy="28.2" r=".49" fill="#00c800"/>
<path d="M72.4 28.2v1.3h-7M66.6 84.2h7.1M73.7 82.3v2.5M150.3 84.2h3.2M48.6 140.2h5.2" fill="none" stroke="#00c800" stroke-width=".3"/>
<circle cx="72.4" cy="29.5" r=".49" fill="#00c800"/>
<g fill="none" stroke="#00c800" stroke-width=".3">
<path d="M57.6 29.5h-2.5v1.9M72.4 28.2v2.6M154.9 32.7v3.2M43.5 52v1.3M48 52v1.3M72.4 51.4v1.9M154.9 43.6v3.9M58.9 84.2h-2.6v1.9M150.3 91.9h3.2M44.7 106v1.4M49.3 106v1.4M73.7 105.4v2"/>
<path d="M49.9 135h3.9M146.5 143.4h3.8"/>
</g>
<g font-size="2.8" fill="#000001">
<text x="20.3" y="7.6">1</text>
<text x="61.5" y="7.6">2</text>
<text x="102.7" y="7.6">3</text>
<text x="143.9" y="7.6">4</text>
<text x="185.1" y="7.6">5</text>
<text x="226.3" y="7.6">6</text>
<text x="267.5" y="7.6">7</text>
<text x="4.8" y="27.6">A</text>
<text x="57.3" y="26.3">C3</text>
<text x="290" y="27.6">A</text>
<text x="16.4" y="34.6">K1</text>
<text x="25.4" y="30.1">BLM18PG471</text>
<text x="26.7" y="35.3">L3</text>
<text x="58" y="34.6">100nF</text>
<text x="26.1" y="41.1">L4</text>
<text x="35.3" y="38.6">10nF</text>
<text x="37.6" y="36">C2</text>
<text x="151.7" y="41.7" transform="rotate(-90 151.7 41.7)">C19</text>
<text x="21" y="46.9">BLM18PG471</text>
<text x="37.6" y="47.6">C6</text>
<text x="51.2" y="47.6">C5</text>
<text x="160" y="42" transform="rotate(-90 160 42)">10µF</text>
<text x="35.4" y="50.1">10nF</text>
<text x="50.8" y="50.2">10nF</text>
<text x="4.8" y="68.7">B</text>
<text x="290" y="68.7">B</text>
<text x="58.6" y="80.9">C4</text>
<text x="17.7" y="88.7">K2</text>
<text x="26.1" y="84.2">BLM18PG471</text>
<text x="28" y="89.3">L1</text>
<text x="59.2" y="89.3">100nF</text>
<text x="27.4" y="95.1">L2</text>
<text x="36.6" y="92.6">10nF</text>
<text x="38.9" y="90.1">C1</text>
<text x="156.1" y="95.8">K3</text>
<text x="22.9" y="100.2">BLM18PG471</text>
<text x="38.9" y="101.6">C9</text>
<text x="52.4" y="101.6">C8</text>
<text x="36.7" y="104.1">10nF</text>
<text x="52.1" y="104.2">10nF</text>
<text x="4.8" y="109.9">C</text>
<text x="290" y="109.9">C</text>
<text x="51.9" y="131.8">K5</text>
<text x="139.4" y="136.3">1K</text>
<text x="139.4" y="133.7">R1</text>
<text x="152.9" y="136.4">Stiftleiste_1x03_W_2,54</text>
<text x="139.3" y="147.3">1K</text>
<text x="139.3" y="144.8">R2</text>
<text x="152.9" y="147.3">K4</text>
<text x="4.8" y="151.1">D</text>
<text x="52.2" y="151.8">K6</text>
<text x="290" y="151.1">D</text>
<text x="11.3" y="183.3">Datum:</text>
<text x="28" y="183.3">23.05.17</text>
<text x="83.4" y="183.3">Maßstab:</text>
<text x="104.6" y="183.3">101,38%</text>
<text x="155.5" y="183.3">Projekt:</text>
<text x="168.4" y="183.3">WLAN Thermometer Thermocouple ADD-On</text>
<text x="233.4" y="183.3">www.wlanthermo.com</text>
<text x="11.3" y="191">Name:</text>
<text x="4.8" y="194.9">E</text>
<text x="290" y="194.9">E</text>
<text x="11.3" y="198.1">letzte Änderung:</text>
<text x="47.3" y="198.7">23.05.17</text>
<text x="22.9" y="205.1">1</text>
<text x="64" y="205.1">2</text>
<text x="105.3" y="205.1">3</text>
<text x="146.5" y="205.1">4</text>
<text x="185.1" y="205.1">5</text>
<text x="226.3" y="205.1">6</text>
<text x="267.5" y="205.1">7</text>
</g>
<g font-size="2.1" fill="#000001">
<text x="67.3" y="23.1">VCC_3,3V</text>
<text x="149.7" y="27.6">VCC_3,3V</text>
<text x="71.1" y="35.5">Vcc</text>
<text x="19.8" y="36.7">-</text>
<text x="66.5" y="40.6">T-</text>
<text x="67.9" y="37.8">IC1</text>
<text x="69.2" y="39.8">MAX31855</text>
<text x="75.7" y="41.8">SO</text>
<text x="89.3" y="41.8">MISO</text>
<text x="19.3" y="44.4">+</text>
<text x="66.5" y="43.1">T+</text>
<text x="74.6" y="47">SCK</text>
<text x="75.3" y="44.4">/CS</text>
<text x="89" y="47">SCK</text>
<text x="89.1" y="44.4">CS1</text>
<text x="70.4" y="48.3">GND</text>
<text x="68.6" y="77.1">VCC_3,3V</text>
<text x="145.2" y="79">VCC_3,3V</text>
<text x="72.4" y="89.5">Vcc</text>
<text x="141.1" y="87.5">GPIO2</text>
<text x="21.1" y="90.7">-</text>
<text x="67.8" y="94.6">T-</text>
<text x="69.2" y="91.9">IC2</text>
<text x="70.5" y="93.8">MAX31855</text>
<text x="77" y="95.9">SO</text>
<text x="90.5" y="95.9">MISO</text>
<text x="141.1" y="90.1">GPIO3</text>
<text x="20.7" y="98.5">+</text>
<text x="67.8" y="97.2">T+</text>
<text x="75.9" y="101">SCK</text>
<text x="76.6" y="98.5">/CS</text>
<text x="90.3" y="101">SCK</text>
<text x="90.4" y="98.5">CS2</text>
<text x="71.7" y="102.3">GND</text>
<text x="67.9" y="135.8">CS2</text>
<text x="34.8" y="141">VCC_3,3V</text>
<text x="37.5" y="143.5">GPIO2</text>
<text x="39.7" y="138.3">+5V</text>
<text x="66.6" y="140.9">GPIO11</text>
<text x="67.6" y="143.5">GPIO9</text>
<text x="67.9" y="138.3">CS1</text>
<text x="120.5" y="139">GPIO24</text>
<text x="120.7" y="141.6">GPIO13</text>
<text x="37.5" y="146">GPIO3</text>
<text x="66.6" y="146">GPIO10</text>
<text x="38.7" y="154.4">SCK</text>
<text x="38.7" y="157">MISO</text>
<text x="38.8" y="159.6">GPIO24</text>
<text x="38.9" y="162.1">GPIO13</text>
</g>
<g font-size="1.4" fill="#c80000">
<text x="28.8" y="33.4">1</text>
<text x="35.4" y="33.4">2</text>
<text x="43.8" y="35.9">2</text>
<text x="59.4" y="30.8">1</text>
<text x="62.8" y="30.8">2</text>
<text x="72.7" y="33.1">4</text>
<text x="20.6" y="38.5">2</text>
<text x="43.8" y="39.5">1</text>
<text x="64.9" y="41.1">2</text>
<text x="155.1" y="38.5">2</text>
<text x="20.6" y="43.7">1</text>
<text x="28.8" y="43.7">1</text>
<text x="35.4" y="43.7">2</text>
<text x="43.8" y="46.9">2</text>
<text x="48.3" y="46.9">1</text>
<text x="64.9" y="43.7">3</text>
<text x="79.2" y="42.4">7</text>
<text x="79.2" y="45">6</text>
<text x="79.2" y="47.5">5</text>
<text x="155.1" y="42.1">1</text>
<text x="43.8" y="50.4">1</text>
<text x="48.3" y="50.4">2</text>
<text x="72.7" y="50.1">1</text>
<text x="30.1" y="87.4">1</text>
<text x="36.7" y="87.4">2</text>
<text x="60.7" y="85.5">1</text>
<text x="64" y="85.5">2</text>
<text x="74" y="87.1">4</text>
<text x="155" y="85.5">4</text>
<text x="155" y="88.1">3</text>
<text x="21.9" y="92.6">2</text>
<text x="45" y="90">2</text>
<text x="45" y="93.6">1</text>
<text x="66.2" y="95.2">2</text>
<text x="155" y="90.6">2</text>
<text x="155" y="93.2">1</text>
<text x="21.9" y="97.7">1</text>
<text x="30.1" y="97.7">1</text>
<text x="36.7" y="97.7">2</text>
<text x="45" y="100.9">2</text>
<text x="49.6" y="100.9">1</text>
<text x="66.2" y="97.7">3</text>
<text x="80.5" y="96.4">7</text>
<text x="80.5" y="99">6</text>
<text x="80.5" y="101.6">5</text>
<text x="45" y="104.5">1</text>
<text x="49.6" y="104.5">2</text>
<text x="74" y="104.1">1</text>
<text x="52.7" y="136.3">1</text>
<text x="56.6" y="136.3">2</text>
<text x="52.7" y="141.5">5</text>
<text x="52.7" y="138.9">3</text>
<text x="56.6" y="141.5">6</text>
<text x="56.6" y="138.9">4</text>
<text x="137" y="142.1">1</text>
<text x="137" y="139.5">1</text>
<text x="143.5" y="142.1">2</text>
<text x="143.5" y="139.5">2</text>
<text x="151.8" y="139.5">3</text>
<text x="151.8" y="142.1">2</text>
<text x="52.7" y="146.6">9</text>
<text x="52.7" y="144.1">7</text>
<text x="56.6" y="146.6">10</text>
<text x="56.6" y="144.1">8</text>
<text x="151.8" y="144.7">1</text>
<text x="54.1" y="155">4</text>
<text x="54.1" y="157.6">3</text>
<text x="54.1" y="160.1">2</text>
<text x="54.1" y="162.7">1</text>
</g>
</svg>
